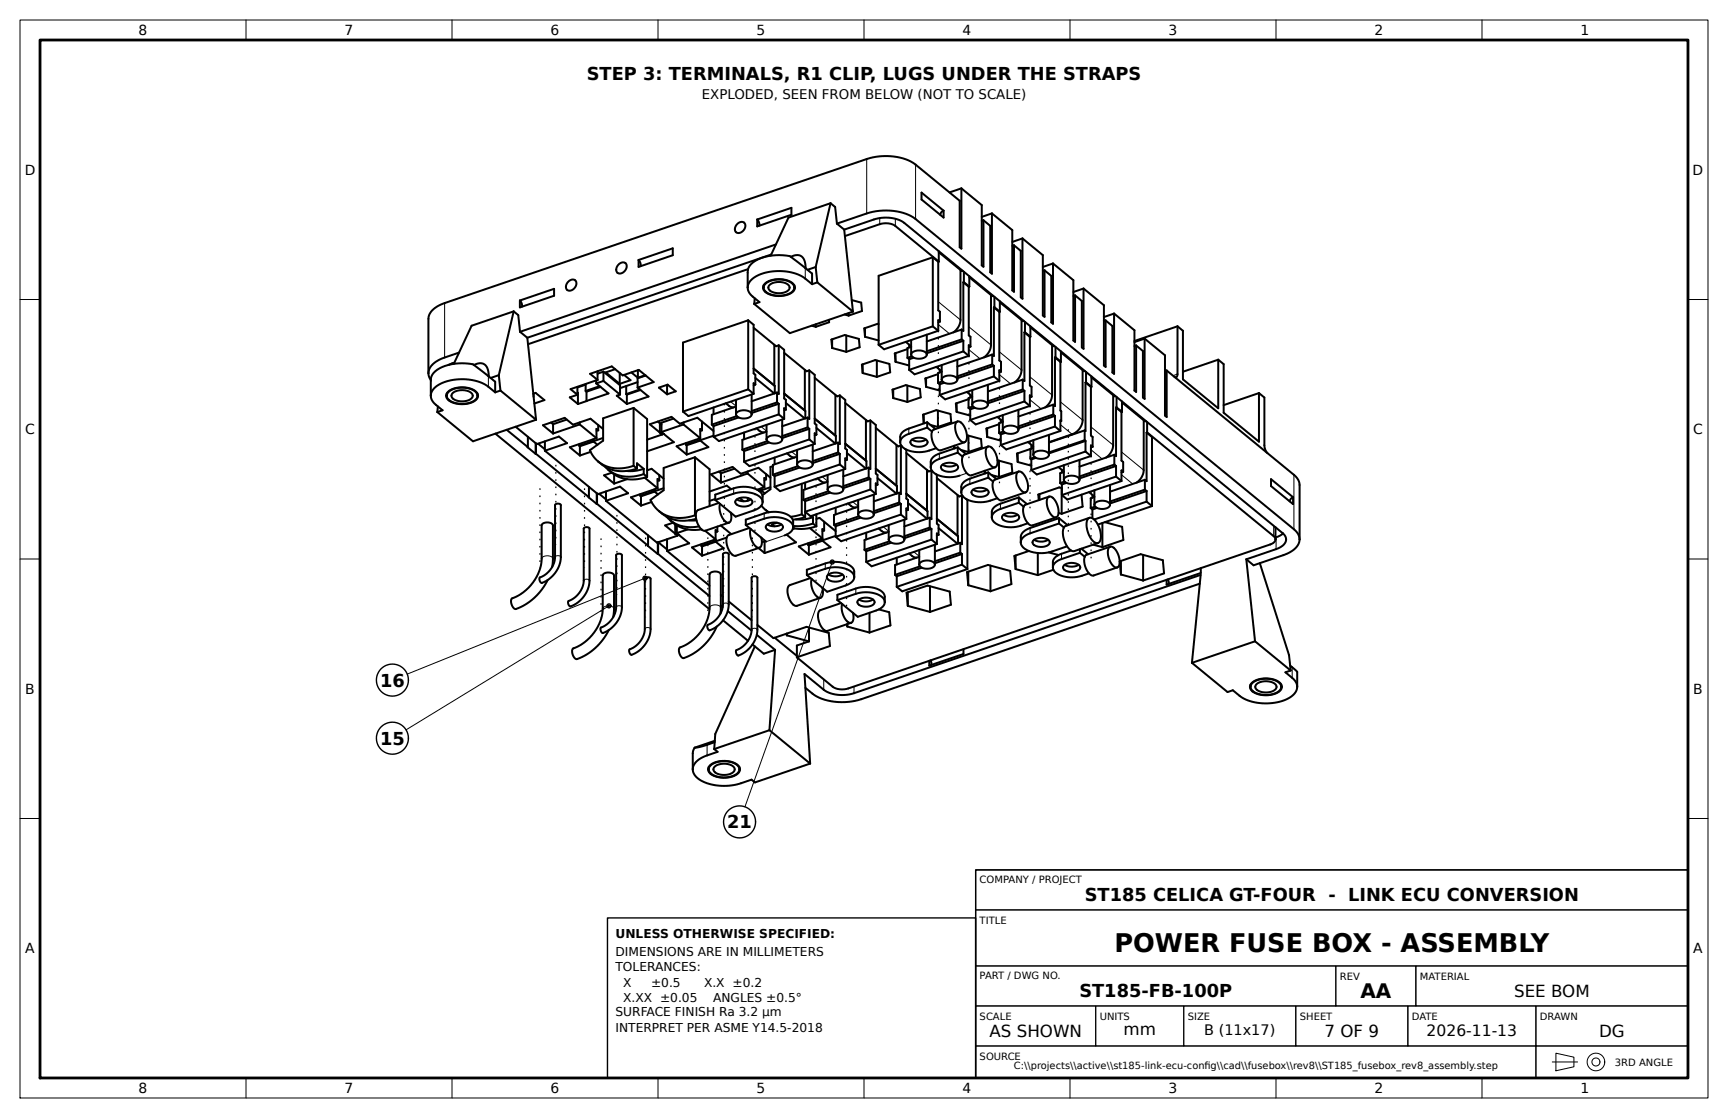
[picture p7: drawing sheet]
<svg xmlns="http://www.w3.org/2000/svg" width="432mm" height="279mm" viewBox="0 0 432 279" stroke-linecap="round" stroke-linejoin="round" font-family="sans-serif">
<g fill="none" stroke="#000" stroke-width=".5">
<path d="M184.3 55.9a1.1 1.1 0 0 1 1.6-.3 1.1 1.1 0 0 1 .1 1.7 1.32 1.32 0 0 1-2.3 .4 1.72 1.72 0 0 1 .6-1.8zM189.2 54.9a1.86 1.86 0 0 1 .5 1.5M189.2 54.9l8.6-3v1.8l-8.6 2.9zM207.5 50.8l-10.5 3.6-4.4 9.5M207.5 50.8l1.2 .9 .4 4.2M207.5 50.8l-3.7 15.9M209.1 55.9l7.5-2.5a14.2 14.2 0 0 1 12.2 1.3l94.5 77.6a3.4 3.4 0 0 1 1.4 2.5M209.1 55.9l1.9 1.5M211 57.4l7.4-2.6a8.8 8.8 0 0 1 7.6 .9l94.5 77.5a1.98 1.98 0 0 1 .8 2 1.98 1.98 0 0 1-1.4 1.6l-8.5 3M211 57.4l2.1 20.5M211.1 59l8.7-3a4.4 4.4 0 0 1 3.9 .5l10.9 8.9M230.3 48.1l5.5 4.5v1.8l-5.5-4.5z"/>
<path d="M235.8 52.6l-.6 .5-.3 .6M240.2 47.1v15l-.4-.3v-11.6l-11-9.1a14.2 14.2 0 0 0-12.2-1.4l-105.5 36a5 5 0 0 0-4 4v13.6M240.2 47.1l5.1 4.1v15.1l.4 .4v-11.7M240.2 47.1l-2.9 1M245.7 55l-.4 .2M247.9 53.3v15.1l-.5-.3v-11.7l-1.7-1.4M247.9 53.3l5.1 4.2v15.1l.4 .3v-11.6M247.9 53.3l-2.6 .9M255.5 59.6v15.1l-.4-.4v-11.6l-1.7-1.4M255.5 59.6l5.1 4.2v15l.4 .4v-11.6M255.5 59.6l-2.5 .9M128.4 77.8l-10.6 3.6-4.4 9.5"/>
<path d="M128.4 77.8l1.1 1 .4 4.1M128.4 77.8l-3.8 16M129.9 75.1a1.86 1.86 0 0 1 .5 1.5M129.9 75.1l8.6-2.9v1.7l-8.6 2.9zM142.1 70.3a1.1 1.1 0 0 1 1.6-.2 1.1 1.1 0 0 1 .1 1.6 1.32 1.32 0 0 1-2.3 .4 1.72 1.72 0 0 1 .6-1.8zM154.7 66a1.1 1.1 0 0 1 1.6-.2 1.1 1.1 0 0 1 0 1.6 1.32 1.32 0 0 1-2.2 .5 1.72 1.72 0 0 1 .6-1.9zM159.6 65a1.86 1.86 0 0 1 .5 1.5M159.6 65l8.5-2.9v1.7l-8.5 2.9zM186.8 71.9a2.97 2.97 0 0 0 1.3 2.2l1.7 1.4-1.3 .5M186.9 67.3l-55 18.7M188.5 76l8.9 7.3 15.7-5.4M188.6 74.5l-.1 1.5"/>
<path d="M190.8 71.9l.2 .5a4.3 4.3 0 0 0 4.1 1.5 3.3 3.3 0 0 0 3.3-1.7l.1-.3M190.8 71.9a2.96 2.96 0 0 1 3.1-2 4.5 4.5 0 0 1 4.5 1.6l.1 .4M190.8 71.3v.6M191.1 70.9a6 6 0 0 1 7.2 .2 1.59 1.59 0 0 1-1.1 2.4 5.4 5.4 0 0 1-6.4-1 1.25 1.25 0 0 1 .3-1.6zM192.3 71.2a3.7 3.7 0 0 1 5 .4 1.17 1.17 0 0 1-1.1 1.4 3.5 3.5 0 0 1-4.2-.9v-.5zM192.7 63.6l-60.9 20.8M193.9 61.1l-64 21.8M197.6 64.2a2.19 2.19 0 0 1 2.3-.3 2.19 2.19 0 0 1 1.3 2l.1 1.1M198.5 71.3v.6M202.9 71v-2.6l-3.9-3.2a4.9 4.9 0 0 0-4.3-1.4 9.3 9.3 0 0 0-7.2 2.4l-.6 1.4-.1 4.3M202.9 71l-1.7-1.4a12.3 12.3 0 0 0-13.2 .1l-.9 1.2-.3 1M203.8 66.7l-2 .7"/>
<path d="M203.8 66.7l.4 3.9M204.2 70.6l-1.3 .4M204.2 70.6l8.9 7.3M207.1 79.9l.1 .6-3.4 1.2M211 78.6l1.1 .3M212.1 78.2v.7M212.8 75l2.4 .6 .2 2.1-3.3 1.2M233.1 64.3l-13.5 4.6v17.3M233.1 64.3l1.4 1.1M233.1 64.3v17.3M234.5 65.4v12.2l.4 .3v2.5M234.6 65.4h-.1"/>
<path d="M234.6 63l5.7 4.7h.2M234.6 62.8v2.6M240 67.5v12.4a4 4 0 0 1-1.8 3.2M240.7 70.6l1.4 1.1M240.7 70.6v12.1l-.4-.3M240.9 70.5l1.3 1.1M240.9 70.5l-.2 .1M240.9 67.9v2.6M242.1 71.7v12.1l.4 .4v2.4M242.2 69.3l5.8 4.7 .2-.1M242.2 71.6l-.1 .1M242.2 69v2.6"/>
<path d="M247.6 73.7v12.5a4 4 0 0 1-1.7 3.1M248.4 76.8l1.3 1.1M248.4 76.8v12.2l-.5-.4M248.5 76.8l1.3 1.1M248.5 76.8h-.1M248.5 74.2v2.6M249.7 77.9v12.2l.4 .3v2.5M249.8 75.5l5.8 4.8 .2-.1M249.8 77.9h-.1M249.8 75.3v2.6M253.4 61.3l-.4 .1M255.3 80v12.5a4 4 0 0 1-1.8 3.1"/>
<path d="M261 67.6l-.4 .1M263.1 65.8v15.1l-.4-.3v-11.6l-1.7-1.4M263.1 65.8l5.1 4.2v15.1l.4 .3v-11.6M263.1 65.8l-2.5 .9M268.6 73.8l-.4 .2M270.8 72.1l5 4.2v15l.5 .4v-11.6M270.8 72.1v15.1l-.5-.4v-11.6l-1.7-1.4M270.8 72.1l-2.6 .9M278.4 78.4l5.1 4.1v15.1l.4 .3v-11.6M278.4 78.4v15l-.4-.3v-11.6l-1.7-1.4M278.4 78.4l-2.6 .8M107.1 93.3l.1 .8 .5 .9"/>
<path d="M107.7 98.9a2.97 2.97 0 0 0 1.2 2.2l1.7 1.4-1.3 .5M111.6 98.9l.2 .6a4.3 4.3 0 0 0 4.2 1.4 3.3 3.3 0 0 0 3.3-1.7v-.3M111.6 98.9a2.96 2.96 0 0 1 3.1-2 4.5 4.5 0 0 1 4.5 1.6l.1 .4M111.6 98.3v.6M112 97.9a6 6 0 0 1 7.2 .2 1.59 1.59 0 0 1-1.2 2.4 5.4 5.4 0 0 1-6.4-1 1.25 1.25 0 0 1 .4-1.6zM113.1 90.8v.2M113.1 98.2a3.7 3.7 0 0 1 5 .4 1.17 1.17 0 0 1-1.1 1.5 3.5 3.5 0 0 1-4.2-1l.1-.5zM113.5 90.6l-1.4 .6M114.7 88.1l-3.6 1.2a5 5 0 0 0-4 4M118.4 91.2a2.19 2.19 0 0 1 2.4-.3 2.19 2.19 0 0 1 1.2 2l.1 1.2M119.3 98.3v.6M123.7 98.1v-2.7l-3.9-3.2a4.9 4.9 0 0 0-4.3-1.4 9.3 9.3 0 0 0-7.2 2.4l-.6 1.4v4.3"/>
<path d="M123.7 98.1l-1.7-1.4a12.3 12.3 0 0 0-13.1 0l-1 1.2-.2 1M124.6 93.8l-2 .7M124.6 93.8l.5 3.8M125.1 97.6l-1.4 .5M125.1 97.6l8.9 7.3M129.9 82.9l1.9 1.5M131.8 84.4l2.2 20.5M133.3 98.4l.5-.2 2.2 1.8-2.5 .8M133.3 98.4v.8M144.3 98.7l-1.9 .6 2 1.7M144.3 98.1l.1 2.9M144.3 96.7v2"/>
<path d="M146.3 96.1l-2 .7M146.3 97.7l.3 .2M146.3 96v1.7M146.6 97.9v2.3M149 95.8l3.1 2.5-5.5 1.9M149 95.1v.7M149.3 94.9l-1.8-1.5 5.4-1.8 2.7 2.2 4-1.4 3.7 3.1-4 1.4M149.3 94.9l-6.7 2.4 1.7 1.4M149.3 92.8v2.1M149.8 96.5l-3.5 1.2M150.1 96.7l-3.5 1.2M150.8 95.2l4.1 3.4"/>
<path d="M150.8 95.2l-1.8 .6M150.8 92.9l-1.5 .5M150.8 92.9l4.1 3.4v2.3M150.8 92.9v2.3M153.7 92.3l-2.3 .8 3.5 2.8M154.9 93.2v2.7M154.9 98.6l-.8 .3 2.5 2M155.9 93.7l1.7 1.3-2.7 .9M156.5 96.5v2M156.5 98.5l.1 .1M156.6 98.6v2.3M157.8 93.1l1.6 1.3"/>
<path d="M159.3 96.9l2.8 2.2-5.5 1.8M159.3 95.5l-4.4 1.5M159.4 92.5v1.9M159.9 97.3l-3.4 1.2M160.1 97.5l-3.5 1.1M161.3 93.8l-1.9 .6M161.3 93.8l-2 .7v2.4M164.7 96.9l2.1-.8 2.1 1.7-2.2 .7zM166.7 96.2v2.3M183.9 99.9v3.7M187 80l-16.3 5.6v17.3M187 80l1.3 1.2v12.1l.4 .4v2.4"/>
<path d="M187 97.3l1.3 1.1M187 97.3l-16.3 5.6M187 80v17.3M187.8 98.6v5M188.3 81.9l5.6 4.6 .7-.2M188.3 98.4l-16.3 5.6-1.3-1.1M188.3 92.1l5.3 4.3v1.9M188.7 96.1l-.4 .2M188.7 96.1l-.4-.3v2.6M188.7 94.4l4.8 3.9M193.5 86.2v10.1M194.2 98.1l-6.4 2.2"/>
<path d="M194.2 98.1v2.5M194.6 86.3l1.4 1.1v12.2l.4 .3v2.5M194.6 86.3v12.2l-.4-.4M196 88.2l5.6 4.6 .6-.2M196 98.4l5.2 4.3v1.9M201.1 92.4v10.2M202.2 92.6l1.4 1.1v12.1l.4 .4v2.4M202.2 92.6v12.1l-.4-.3M202.8 81.4l1 .3M203.6 94.4l5.6 4.6 .7-.2M203.8 81v.7M207.9 87l-.2-2.1 3.4-1.2 3.5 1 .2 2.1-3.3 1.1"/>
<path d="M207.9 87l3.6 .9M207.9 84.8v2.2M208.7 98.7v10.2M209.9 98.8l1.3 1.1v12.2l.4 .3v2.5M209.9 98.8v12.2l-.5-.4M211.5 83.8v4.1M215.6 93.2l-.2-2.1 3.3-1.1 3.5 .9 .2 2.1-3.3 1.2M215.6 93.2l3.5 1M215.6 91.1v2.1M216.2 84.2l3.4 .9M216.2 82v2.2M219.1 90.1v4.1"/>
<path d="M219.6 81l-.3-.1-3.3 1.2 .2 2.1M223.2 99.5l-.2-2.1 3.3-1.2 3.6 1 .2 2.1-3.4 1.1M223.2 99.5l3.5 .9M223.2 97.3v2.2M223.8 90.4l3.4 .9M223.8 88.3v2.1M226.3 85.4l1.4 1.1M226.7 96.4v4M226.8 87.2l-3.2 1.1 .2 2.1M226.8 89.4l.4 .4M227.2 86.1v.7M227.2 89.8v2.6"/>
<path d="M227.7 88.6a2.36 2.36 0 0 0 3.3 .8l.4-.3 .2-.5M227.7 88.6a1.58 1.58 0 0 1 1.9-1 1.58 1.58 0 0 1 2 1M227.7 86.7l-.9 .3v2.4M227.7 85v3.6M227.9 89.1l-1.1 .3M228.3 89.4l-1.1 .4M231.4 96.7l3.4 .9M231.4 94.5v2.2M231.6 83.6v5M233.1 81.6l1.4 1.1M233.1 81.6l-13.5 4.6M234 91.7l1.3 1.1"/>
<path d="M234.4 93.5l-3.2 1.1 .2 2.1M234.4 95.7l.4 .3M234.5 82.7l-13.6 4.6-1.3-1.1M234.8 92.4v.7M234.8 96v2.7M234.9 80.4l-.4-.4v2.7M234.9 80.4l-.4 .1M235.3 94.9a2.36 2.36 0 0 0 3.3 .7l.4-.2 .2-.5M235.3 94.9a1.58 1.58 0 0 1 2-1.1 1.58 1.58 0 0 1 1.9 1.1M235.3 92.9l-.9 .3v2.5M235.3 91.2v3.7M235.5 95.3l-1.1 .4"/>
<path d="M236 95.6l-1.2 .4M239.2 89.9v5M240.3 82.4l-8.7 2.9M240.3 84.8l.4 .4M240.3 84.8l-8.7 3M240.3 82.4v2.4M240.7 87.8l1.4 1.1M240.7 85.2l-9.1 3.1M240.7 87.8l-13.5 4.6M240.7 85.2v2.6M241.6 98l1.3 1.1M242 99.8l-3.1 1 .1 2.1"/>
<path d="M242.1 88.9l-13.6 4.6-1.3-1.1M242.5 98.7v.6M242.5 86.6l-.4-.3v2.6M242.5 86.6l-.4 .2M242.9 99.2l-.9 .3v2.4M242.9 97.5v3.6M246.9 96.2v4.9M247.9 91.1l.5 .3M247.9 91.1l-8.7 2.9M247.9 88.6l-8.7 3M247.9 88.6v2.5M248.4 94.1l1.3 1.1"/>
<path d="M248.4 91.4l-9.2 3.1M248.4 94.1l-13.6 4.6M248.4 91.4v2.7M249.7 95.2l-13.5 4.6-1.4-1.1M250.1 92.9l-.4-.4v2.7M250.1 92.9l-.4 .1M255.6 97.3l.4 .4M255.6 97.3l-8.7 3M255.6 94.9l-8.7 2.9M255.6 94.9v2.4M256 83.1v12.1l-.4-.3M256 83.1l1.3 1.1"/>
<path d="M256 97.7l-9.1 3.1M256 97.7v2.6M256.1 83l1.4 1.1M256.1 83l-.1 .1M256.1 80.4v2.6M257.3 84.2v12.1l.5 .4v2.4M257.5 81.5v2.6M257.5 81.8l5.7 4.7 .2-.1M257.5 84.1l-.2 .1M257.8 99.1l-.5-.3v2.6M257.8 99.1l-.5 .2M262.9 86.3v12.4a4 4 0 0 1-1.8 3.1"/>
<path d="M263.6 89.3v12.2l-.4-.4M263.6 89.3l1.4 1.1M263.8 89.3l1.3 1.1M263.8 89.3h-.2M263.8 86.7v2.6M265 90.4v12.2l.2 .2v2.4M265.1 88.1l5.8 4.7 .2-.1M265.1 90.4h-.1M265.1 87.8v2.6M270.5 92.5v12.5a4.1 4.1 0 0 1-2.6 3.5l-5.8 2M271.3 95.6v12.1l-.3-.1M271.3 95.6l1.3 1.1"/>
<path d="M271.4 95.5l-.1 .1M271.4 95.5l1.3 1.2M271.4 93v2.5M272.6 96.7v12.1l.4 .4v2.5M272.7 94.3l5.8 4.7h.2M272.7 96.7h-.1M272.7 94.1v2.6M276.3 80.1l-.5 .1M278.2 98.8v12.4a4 4 0 0 1-1.8 3.2M279 99.2v2.6M283.9 86.3l-.4 .2M286 84.6l-2.5 .9"/>
<path d="M286 84.6l5.1 4.2v15.1l.4 .3v-11.6M286 84.6v15.1l-.4-.4v-11.6l-1.7-1.4M291.5 92.6l31.8 26.1a3.4 3.4 0 0 1 1.4 2.5v13.6M291.5 92.6l-.4 .1M294.2 81.5v12a.53 .53 0 0 1-.1 .6 .53 .53 0 0 1-.6 .1M294.2 81.5l-10.7 3.7M294.2 81.5l1.4 1.2v12.1l8.8 7.2v-12.1M304.4 89.9l-8.8 3M304.4 89.9l1.4 1.1v12.1l8.8 7.3v-12.2M314.6 98.2l1.3 1.1v12l.3 1.1 .5 .8M314.6 98.2l-8.8 3M109.3 103l8.9 7.3 15.8-5.4"/>
<path d="M109.4 101.6l-.1 1.4M123.8 108.4l53.5 43.8M126.6 107.4l5.3 4.3M128.8 106.6l5.3 4.4 5.6-1.9 2 1.7-5.5 1.8M131.9 111.7l2 1.7M131.9 109.2v2.5M133.9 110.8v2.6M133.9 113.4h.1M133.9 113.4l13.3 10.9M134.4 110.9l1.8 1.4M136.2 112.6l13.2 10.9 5.5-1.9 2.1 1.7-5.6 1.9M136.2 110.3v2.3"/>
<path d="M137.7 105.6l.5 .4M138.2 106v2.3M141.6 104.9l-3.4 1.1M144.7 111.4l.2 .1M144.7 111v.4M144.9 106.1l4.2 3.4M144.9 106.1l-6.7 2.2M144.9 105.6v.5M144.9 111.5v2.3M146.6 100.2h.1M146.6 100.2l-2.2 .8M147.6 112.9l-2.7 .9"/>
<path d="M148.2 110.3l1.1 .8M148.2 109.8v.5M148.2 110.2l-3.5 1.2M148.3 110.4l-3.4 1.1M149.1 109.5l-6.7 2.3 2.5 2M149.5 107.5l-.4-.3v2.3M149.5 106.2v1.3M149.5 107.5l-.4 .2M149.5 115.4a9 9 0 0 0 8.8 1M149.5 115.4a9 9 0 0 0 9.7 1.7M150.7 107.2l-3.1-2.6-4.4 1.5-2.1-1.7-5.4 1.9 2.5 2M150.7 109.4l-2.5 .9"/>
<path d="M151.2 116.7l.8 .7M152 117.4a9 9 0 0 0 8.9 1.1M152 117.4l.9 .7M152.9 118.1l-2 .7 2.6 2.1M152.9 118.1a9 9 0 0 0 8.8 1.1M153.5 118.6v2.3M156.7 119.8l-3.2 1.1M158.3 101.9l-7.6 2.6v5.6l-3.3 2.4a7.4 7.4 0 0 0 2.1 2.9M158.3 101.9l3.4 2.8v14.5M158.3 101.9v14.5M158.3 116.4l.9 .7M159.2 117.1v-1.3l1.7 1.4"/>
<path d="M160.9 117.2a9.8 9.8 0 0 1-4.3 .5M160.9 118.5l.8 .7M160.9 117.2v1.3M161.1 119.4l3.2 2.6M161.7 117.5l1.1-.3 3 2.4M164.4 105.3l.9 .8M164.7 118.7v1.4M164.9 108.1h.1M164.9 105.8v2.3M165.3 108l3.1 2.5-6.7 2.3M165.5 108.6l-3.8 1.3M165.5 108.1v.5"/>
<path d="M165.9 108.4v.1M168.3 104.6l-3 1v2.4M170.8 106.1l4.2 3.4M170.8 106.1l-5.5 1.9M170.8 105.6v.5M171.4 111.1l.2 .2M171.4 110.7v.4M171.6 111.3v2.3M173.7 114.3l-7.9 2.6v5.6l-3.2 2.4a7.6 7.6 0 0 0 2.1 2.8M173.7 114.3l3.6 3v9.2M173.7 114.3v14.5M174.9 110l2.1 1.7-5.4 1.9"/>
<path d="M174.9 109.5v.5M174.9 109.9l-3.5 1.2M175 109.5l-5.9 2 2.5 2.1M175 110.1l-3.4 1.2M175.4 107.5l-.4-.3v2.3M175.4 105.4v2.1M175.4 107.5l-.4 .2M177.9 106.1l.4 .4M178.3 108.9l-3.4 1.1M178.3 107.7l-4.1-3.3-4.3 1.5-2.1-1.7-5.4 1.8 3.1 2.6M178.3 101.8v1.7M178.3 106.5v2.6"/>
<path d="M179.6 117.9l.6 .4M180.2 118.3v2.3M181.4 100.8l1 .8 .9 .2M183.6 117.1l-3.4 1.2M183.9 103.6a2.36 2.36 0 0 0 3.3 .7l.4-.3 .2-.4M183.9 103.6a1.58 1.58 0 0 1 2-1.1 1.58 1.58 0 0 1 1.9 1.1M183.9 101.6l-6 2.1v2.4M184.1 104l-6.2 2.1M184.6 104.3l-6.3 2.2M185.5 112.4l.4 .3M185.9 108.1v1.7M185.9 112.7v2.7"/>
<path d="M186.8 118.3l4.2 3.5M186.8 118.3l-6.6 2.3M186.8 117.8v.5M189 107l1 .9 .9 .2M191.4 119.8l-.4 .2M191.4 119.8l-.4-.4v2.4M191.4 118.5v1.3M191.5 109.8a2.36 2.36 0 0 0 3.4 .8l.5-.5 .1-.3M191.5 109.8a1.58 1.58 0 0 1 2-1 1.58 1.58 0 0 1 2 1M191.5 107.9l-6 2v2.5M191.5 106.2v3.6M191.7 110.3l-6.2 2.1"/>
<path d="M192.2 110.6l-6.3 2.1M192.5 119.4l-3-2.5-4.4 1.5-2.1-1.7-5.4 1.8 2.6 2.1M193.1 116.5l-.6 .2v5.6l-2 1.5M193.1 118.6l.5 .4M193.6 114.4v1.6M193.6 119v2.6M194.2 100.6l-6.4 2.1M194.2 100.6l.4 .3M194.6 103.6l-16.3 5.5M194.6 100.9l-6.8 2.3M194.6 100.9v2.7M194.6 103.6l1.4 1.1"/>
<path d="M195.5 104.8v5M196 104.7l-16.3 5.5-1.4-1.1M196.4 102.4l-.4 .1M196.4 102.4l-.4-.4v2.7M196.4 100.7l4.7 3.9M196.6 113.3l1.1 .8 .9 .2M199.2 116.1a2.36 2.36 0 0 0 3.3 .7l.4-.2 .2-.5M199.2 116.1a1.58 1.58 0 0 1 1.9-1.1 1.58 1.58 0 0 1 2 1.1M199.2 114.1l-6.1 2.1v2.4M199.2 112.4v3.7M199.4 116.5l-6.3 2.1M199.8 116.8l-6.2 2.2"/>
<path d="M201.8 104.4l-6.3 2.1M201.8 106.8l.4 .4M201.8 106.8l-6.3 2.2M201.8 104.4v2.4M202.2 107.2l-6.7 2.3M202.2 109.8l-16.3 5.6M202.2 109.8l1.4 1.1M202.2 107.2v2.6M203.1 111.1v5M203.6 110.9l-16.3 5.6-1.4-1.1M203.6 104.6l5.3 4.4v1.8M204 108.6l-.4 .2"/>
<path d="M204 108.6l-.4-.3v2.6M204 107l4.8 3.9M204.3 119.6l1 .8 .9 .2M206.8 118.7v3.6M209.4 110.6l-6.3 2.2M209.4 113.1l-6.3 2.1M209.4 113.1l.5 .3M209.4 110.6v2.5M209.9 113.4l-6.8 2.3M209.9 116.1l1.3 1.1M209.9 116.1l-16.3 5.5M209.9 113.4v2.7"/>
<path d="M210.7 117.4v4.9M211.2 100.7l5.6 4.6 .7-.2M211.2 117.2l-16.3 5.6-1.3-1.2M211.2 110.9l5.3 4.3v1.9M211.6 114.9l-.4-.4v2.7M211.6 114.9l-.4 .1M211.6 113.2l4.8 3.9M216.4 104.9v10.2M217.1 119.3l-6.4 2.2M217.1 116.9l-6.4 2.1M217.1 119.3l.4 .4M217.1 116.9v2.4"/>
<path d="M217.5 105.1l1.3 1.1v12.1l.5 .4v2.4M217.5 105.1v12.1l-.4-.3M217.5 119.7l-6.8 2.3M217.5 119.7v2.6M218.8 107l5.7 4.6 .6-.3M218.8 117.1l5.3 4.4v1.8M219.3 119.5l4.7 3.9M224 111.2v10.2M224.9 110.5l.1 .2a2.72 2.72 0 0 0 2.4 2 8.4 8.4 0 0 0 4.8-.1l1.8-.6M225.1 111.3l.2 .2M225.1 111.3v12.2l-.4-.4M226.1 112.2l.4 .3v12.1l.4 .3v2.5"/>
<path d="M226.5 113.2l5.6 4.6 .7-.2M227.7 110a2.81 2.81 0 0 1 4.1 .4 1.96 1.96 0 0 1-2.6 1.2 1.4 1.4 0 0 1-1.7-1.3zM227.9 109.9a3.5 3.5 0 0 0 3.5 0M230.8 105.7l-.2-2.1 3.4-1.1 3.5 1 .2 2.1-3.3 1.1M230.8 105.7l.2 .1M230.8 103.6v2.1M231.6 117.4v10.2M231.7 106.9l-4.6 1.5a2.46 2.46 0 0 0-2.2 2.1M231.7 105.5l-4.6 1.6a2.46 2.46 0 0 0-2.2 2.1v1.3M231.7 105.5l2 1.7M231.7 105.5v1.4M231.7 106.9l1.2 1"/>
<path d="M232.5 106.2l1.9 .5M232.6 116.8v.1a2.72 2.72 0 0 0 2.4 2.1 8.4 8.4 0 0 0 4.8-.1M232.8 117.6l.2 .2M232.8 117.6v12.1l-.5-.3M232.9 107.9a4.4 4.4 0 0 0 1.9 4.7l6.2-2.1M233.8 118.4l.3 .3v12.2l.4 .3v2.5M234.1 119.5l5.6 4.6 .7-.2M234.4 102.6v4.1M235.4 116.2a2.81 2.81 0 0 1 4 .5 1.96 1.96 0 0 1-2.5 1.2 1.4 1.4 0 0 1-1.7-1.3zM235.5 116.1a3.5 3.5 0 0 0 3.5 0M238.4 111.4l.1 .6M238.5 112h.1"/>
<path d="M238.5 111.4v.6M239 102.9l3.5 1M239 100.8v2.1M239.3 105.3a1.72 1.72 0 0 1 1.7 1.5 3.2 3.2 0 0 1 .1 3.7h-.1M239.3 105.3l-.1 .1a2.14 2.14 0 0 0-.4 2.4 3.1 3.1 0 0 0 2 2.7h.2M239.3 105.3l-5.9 2.1-.5 .5M239.3 113.1l-4.6 1.6a2.46 2.46 0 0 0-2.1 2.1M239.3 111.8l-4.6 1.6a2.46 2.46 0 0 0-2.1 2.1v1.3M239.3 111.8l2.1 1.7M239.3 113.1l1.2 1M239.3 111.8v1.3M240.1 112.5l1.9 .5"/>
<path d="M240.5 114.1a4.4 4.4 0 0 0 1.9 4.7l6.3-2M241.6 108.8l3.5 .9 .2 2.1-3.3 1.2M242 108.9v4.1M242 101.9l.5 .4M242.5 102.3v2.7M242.9 101.1a2.36 2.36 0 0 0 3.4 .8l.3-.3 .3-.5M242.9 101.1a1.58 1.58 0 0 1 2-1 1.58 1.58 0 0 1 2 1M243.1 101.6l-1.1 .3M243.6 101.9l-1.1 .4M246 117.7l.1 .6M246.1 118.3h.1M246.1 117.7v.6"/>
<path d="M246.7 109.2l3.4 .9M246.7 107v2.2M246.9 111.6a1.72 1.72 0 0 1 1.8 1.4 3.2 3.2 0 0 1 .1 3.7l-.1 .1M246.9 111.6h-.1a2.14 2.14 0 0 0-.4 2.5 3.1 3.1 0 0 0 2 2.7h.3M246.9 111.6l-5.9 2-.5 .5M247 119.4l-4.6 1.5a2.46 2.46 0 0 0-2.2 2.1M247 118.1l-4.6 1.5a2.46 2.46 0 0 0-2.2 2.1v1.3M247 118.1l2 1.6M247 119.4l1.2 1M247 118.1v1.3M247.8 118.7l1.8 .5M249.2 104.2l1.4 1.1"/>
<path d="M249.2 115l3.6 1 .2 2.1-3.4 1.1M249.6 115.1v4.1M249.7 108.2l.4 .4M249.7 106l-3.2 1.1 .2 2.1M250.1 104.9v.7M250.1 108.6v2.6M250.6 107.4a2.36 2.36 0 0 0 3.3 .7l.4-.2 .2-.5M250.6 107.4a1.58 1.58 0 0 1 1.9-1 1.58 1.58 0 0 1 2 1M250.6 105.4l-.9 .4v2.4M250.6 103.8v3.6M250.8 107.8l-1.1 .4M251.2 108.2l-1.1 .4"/>
<path d="M254.3 115.5l3.4 .9M254.3 113.3v2.2M254.5 102.4v5M254.5 117.9a1.72 1.72 0 0 1 1.8 1.4 3.2 3.2 0 0 1 .1 3.7h-.1M254.5 117.9h-.1a2.14 2.14 0 0 0-.3 2.4 3.1 3.1 0 0 0 1.9 2.8l.3-.1M254.5 117.9l-5.9 2-.4 .5M256 100.3l-13.5 4.7M256 100.3l1.3 1.1M256.9 110.5l1.3 1.1M257.3 101.4l-13.5 4.7-1.3-1.1M257.5 112.2h.1M257.5 114.6l.2 .2"/>
<path d="M257.5 112.2v2.4M257.7 111.2v.9M257.7 114.8v2.7M258.2 113.7a2.36 2.36 0 0 0 3.3 .7l.4-.3 .2-.4M258.2 113.7a1.58 1.58 0 0 1 2-1.1 1.58 1.58 0 0 1 1.9 1.1M258.2 111.9l-4.1 1.5 .2 2.1M258.2 110v3.7M258.6 114.3l-1.1 .3M258.9 114.4l-1.2 .4M262.1 108.7v5M263.2 103.6l.4 .3M263.2 103.6l-8.7 3"/>
<path d="M263.2 101.1l-8.7 3M263.2 101.1v2.5M263.6 106.6l1.4 1.1M263.6 103.9l-9.1 3.2M263.6 106.6l-13.5 4.6M263.6 103.9v2.7M264.5 116.7l1.3 1.1M265 107.7l-13.6 4.6-1.3-1.1M265.2 105.2l-.2 .1M265.2 105.2l-.2-.2v2.7M265.3 117.4v.7M265.8 119.9a2.36 2.36 0 0 0 3.4 .8l.3-.3 .2-.5"/>
<path d="M265.8 119.9a1.58 1.58 0 0 1 2-1 1.58 1.58 0 0 1 1.9 1M265.8 118l-.9 .3v2.4M265.8 116.3v3.6M269.7 114.9v5M271 110l.3 .2M271 107.6l-8.9 3M271 110l-8.9 3.1M271 107.6v2.4M271.3 112.8l1.3 1.2M271.3 110.2l-9.2 3.1M271.3 112.8l-13.6 4.7M271.3 110.2v2.6"/>
<path d="M272.6 114l-13.5 4.6-1.4-1.1M273 111.7l-.4-.4v2.7M273 111.7l-.4 .1M278.5 116.1l.4 .3M278.5 116.1l-8.8 3M278.5 113.6l-8.8 3M278.5 113.6v2.5M278.9 101.9v12.1l-.4-.4M278.9 101.9l1.3 1.1M278.9 119.1l1.3 1.1M278.9 116.4l-9.2 3.2M278.9 119.1l-13.6 4.6 1.4 1.1 13.5-4.6"/>
<path d="M278.9 116.4v2.7M279 101.8l-.1 .1M279 101.8l1.4 1.1M280.2 103v12.1l.5 .4v2.4M280.4 102.9l-.2 .1M280.4 100.6l5.7 4.7 .2-.1M280.4 100.3v2.6M280.7 117.9l-.5-.3v2.6M280.7 117.9l-.5 .2M285.8 105v12.5a4 4 0 0 1-1.8 3.1M286.1 119.9l-8.7 3M286.1 119.9v2.5"/>
<path d="M286.5 108.1v12.2l-.4-.4M286.5 108.1l1.4 1.1v17.3M286.6 108.1l31.7 25.9 .4 .8M286.6 108.1h-.1M286.6 105.5v2.6M317.6 119.7l5.5 4.6v1.7l-5.5-4.5zM138.8 126.1l.2-.2a.83 .83 0 0 1 1.1 .3v13a6.9 6.9 0 0 1-4.9 6.4 .87 .87 0 0 1-.4-1 .87 .87 0 0 1 .9-.6 5.9 5.9 0 0 0 3-4.8zM145.9 132l.3-.2a.83 .83 0 0 1 1.1 .3v13a6.9 6.9 0 0 1-5 6.4 .87 .87 0 0 1-.4-1 .87 .87 0 0 1 .9-.6 5.9 5.9 0 0 0 3.1-4.8zM147.2 124.3l1.9 1.6M147.2 121.7v2.6M149.1 123.3v2.6M149.2 125.9h-.1"/>
<path d="M149.2 125.9l15.2 12.6M149.2 123.3v2.6M149.7 123.4l1.7 1.4M151.4 125.2l12.8 10.4 5.1-1.7M151.4 122.8v2.4M154 138.6l.3-.2a.83 .83 0 0 1 1.1 .4v13a6.9 6.9 0 0 1-5 6.3 .87 .87 0 0 1-.4-1 .87 .87 0 0 1 .9-.6 5.9 5.9 0 0 0 3.1-4.7zM160 123.9l.2 .1M160 123.5v.4M160.2 124v2.4M161.9 133.8v2.6M162.8 125.5l-2.6 .9M163.5 122.8l.9 .8"/>
<path d="M163.5 122.3v.5M163.5 122.7l-3.5 1.2M163.6 122.9l-3.4 1.1M164.3 122l-6.6 2.3 2.5 2.1M164.4 135.5v3M164.5 138.4l-.1 .1M164.5 135.5v2.9M164.5 138.4l12.8 10.6M164.5 135.5l2.2 1.8M164.7 127.7a9.2 9.2 0 0 0 9 1.1M164.7 127.7a9 9 0 0 0 9.3 2M164.7 120.1l-.4-.4v2.3"/>
<path d="M164.7 120.1l-.4 .1M165.8 122l-2.3 .8M166.5 129.1l1 .9M166.7 137.7l10.6 8.7M166.7 134.8v2.9M167.5 130a8.6 8.6 0 0 0 7.8 2.3M167.5 130a8.6 8.6 0 0 0 7.2 1.6M168.2 130.6l-2 .7 2.5 2.1M168.5 130.8l.6 .6M168.7 133.4l.6 .5M168.7 133.4h.1M168.7 131.1v2.3"/>
<path d="M169.1 133.2l.6 .5M169.1 131.3v1.9M169.3 133.4v.5M169.7 133.7l2.5 2.1-5.5 1.9M169.7 133.7h.1M171.9 132.3l-2.8 .9M172.2 130h1.8M173.7 128.8l.2 .2M175.3 136v.4M175.3 136.4l.1 .2M175.4 136.6v2.3M176.2 132.6l2.6 2.2-5.9 2 2.5 2.1"/>
<path d="M178.7 124.9l5.1 4.2 4.6-1.6a2.46 2.46 0 0 0 2.2-2M178.7 124.9l4.6-1.5a6.3 6.3 0 0 1 7.1 1.4l.2 .7M178.7 124.9v-1.3l4.6-1.6a6.3 6.3 0 0 1 7.1 1.5l.2 2M178.7 124.7l-1.4 .5M178.8 135.3l2 1.7-5.4 1.9M178.8 135.2l-3.5 1.2M178.8 135.4l-3.4 1.2M179.3 132.8l-.5 .2M179.3 132.8l-.5-.3v2.8M179.3 131.6v1.2M179.6 125.7l-5.1 1.8a2.07 2.07 0 0 0-.5 2.5 2.85 2.85 0 0 0 2.1 2.7l.1-.1M179.9 125.9a4.4 4.4 0 0 0 1.9 4.7h.4"/>
<path d="M180.1 131.3l2.6 2.2M180.7 138.4l.3-.2a.83 .83 0 0 1 1.1 .3v12.6a6.9 6.9 0 0 1-5 6.4 .87 .87 0 0 1-.4-1 .87 .87 0 0 1 .9-.7 5.9 5.9 0 0 0 3-4.7zM181.6 134.3l-2.8 1M182.2 130.6l-6 2M182.6 128.1a2.02 2.02 0 0 1-.3 2.5h-.1M182.7 122.3l-1.1-.9-4.3 1.4M184 124.9a2.81 2.81 0 0 1 4 .4 1.96 1.96 0 0 1-2.5 1.3 1.4 1.4 0 0 1-1.7-1.4zM184.1 124.8a3.5 3.5 0 0 0 3.5 0M184.8 124.5l1 .8M186.4 131.2l4.6-1.6a6.3 6.3 0 0 1 7 1.5l.2 .6M186.4 131.2v-1.3l4.6-1.6a6.3 6.3 0 0 1 7 1.4l.2 2M186.4 131.2l5 4.2"/>
<path d="M186.9 124.4v.7M187.3 131.9l-5.2 1.8a2.07 2.07 0 0 0-.4 2.6 2.85 2.85 0 0 0 2.1 2.6l6-2M187.6 132.2a4.4 4.4 0 0 0 1.9 4.7h.3M189.5 137l1.6 1.2M190.2 122.6l.9 .7M190.2 122v.6M190.2 122.5l-.6 .2M190.2 134.4a2.02 2.02 0 0 1-.3 2.4l-.1 .1M190.2 126.4l1.1 1.1M190.3 122.6l-.5 .2M191 121.8l-1.8 .6M191.1 135.3v2.9"/>
<path d="M191.3 135.2l-.9 .3M191.3 127.5l.8 .5M191.3 127.5l.7 .5M191.6 131.2a2.81 2.81 0 0 1 4 .4 1.96 1.96 0 0 1-2.5 1.2 1.4 1.4 0 0 1-1.7-1.3zM191.8 131.1a3.5 3.5 0 0 0 3.5 0M192.5 121.8l-2.3 .8M194.2 130.6l-1.3 .5 .6 .4M196.5 133.6l2.4 1.9-7.8 2.7M198.2 131.7a2.39 2.39 0 0 1-2.2 2.1M198.5 132.1l-.4 .1M200.3 128.5l-2.7 .7M200.3 120.9v7.6"/>
<path d="M200.3 128.5l.9 .7M200.8 124.9l.4 .3M201.2 120.6v1.7M201.2 125.2v4M201.2 129.2l-3.1 .7M202 135.8v.4M202 136.2l.1 .1M202.1 136.3v2.3M202.4 132l3.1 2.5M202.8 128.9l.4 .4M203.2 129.3a9.8 9.8 0 0 1-4.3 .5M203.2 130.8a11.3 11.3 0 0 1-5 .6"/>
<path d="M203.2 130.8l.8 .7M203.2 129.3v1.5M204 131.5a10.8 10.8 0 0 1-5.8 .5M204 129.7l.8-.3 4 3.3M204 128.5v3M205.5 135.1l2 1.7-5.4 1.8M205.5 134.6v.5M205.5 135l-3.5 1.2M205.5 134.5l-5.9 2.1 2.5 2M205.5 135.1l-3.4 1.2M205.9 132.6l-.4-.4v2.3M205.9 130.4v2.2"/>
<path d="M205.9 132.6l-.4 .1M206.8 122.3a2.36 2.36 0 0 0 3.3 .8l.5-.4 .1-.4M206.8 122.3a1.58 1.58 0 0 1 2-1 1.58 1.58 0 0 1 1.9 1M206.8 120.4l-6 2v2.5M207 122.8l-6.2 2.1M207.5 123.1l-6.3 2.1M208.4 131.2l.4 .3M208.8 133.9l-3.3 1.2M208.8 126.9v1.7M208.8 131.5v2.7M211.9 125.8l1 .8 .9 .2M214.4 128.6a2.36 2.36 0 0 0 3.4 .7l.3-.2 .3-.5"/>
<path d="M214.4 128.6a1.58 1.58 0 0 1 2-1 1.58 1.58 0 0 1 2 1M214.4 126.6l-6 2.1v2.5M214.4 124.9v3.7M214.6 129l-6.2 2.2M215.1 129.4l-6.3 2.1M216 137.4l.5 .4M216.5 133.1v1.7M216.5 137.8v2.6M217.5 122.3l-16.3 5.6 1.3 1.1 16.3-5.6M217.5 122.3l1.3 1.1M218.4 123.6v5M219.3 121.1l-.5-.3v2.6"/>
<path d="M219.3 121.1l-.5 .2M219.5 132.1l1.1 .8 .8 .2M222.1 134.8a2.36 2.36 0 0 0 3.3 .8l.5-.4 .1-.4M222.1 134.8a1.58 1.58 0 0 1 1.9-1 1.58 1.58 0 0 1 2 1M222.1 132.9l-6.1 2.1v2.4M222.1 131.2v3.6M222.3 135.3l-6.3 2.1M222.7 135.6l-6.2 2.2M224.1 139.4v1.7M224.7 123.1l-6.3 2.2M224.7 125.6l.4 .3M224.7 125.6l-6.3 2.2"/>
<path d="M224.7 123.1v2.5M225.1 125.9l-6.7 2.3M225.1 128.6l-16.3 5.6M225.1 128.6l1.4 1.1M225.1 125.9v2.7M226 129.9v4.9M226.5 129.7l-16.3 5.6-1.4-1.1M226.5 123.4l5.3 4.3v1.9M226.9 127.4l-.4-.4v2.7M226.9 127.4l-.4 .1M226.9 125.7l4.7 3.9M227.2 138.3l1 .8 .9 .3"/>
<path d="M229.7 139.1l-6 2.1v2.5M229.7 137.5v3.6M232.3 131.8l-6.3 2.2M232.3 131.8l.5 .4M232.3 129.4l-6.3 2.2M232.3 129.4v2.4M232.8 132.2l-6.8 2.3M232.8 134.8l1.3 1.2M232.8 134.8l-16.3 5.6M232.8 132.2v2.6M233.6 136.1v5M234.1 136l-16.3 5.5-1.3-1.1"/>
<path d="M234.1 129.7l5.3 4.3v1.8M234.5 133.7l-.4-.4v2.7M234.5 133.7l-.4 .1M234.5 132l4.8 3.9M239.3 123.7v10.2M240 135.6l-6.4 2.2M240 138.1l-6.4 2.2M240 138.1l.4 .4M240 135.6v2.5M240.2 123v.2a2.72 2.72 0 0 0 2.5 2 8.4 8.4 0 0 0 4.7-.1l1.8-.6M240.4 123.9l.2 .1M240.4 123.9v12.1l-.4-.4"/>
<path d="M240.4 138.5l-6.8 2.3M240.4 138.5v2.6M241.4 124.7l.3 .3v17.2M243 122.5a2.81 2.81 0 0 1 4 .4 1.96 1.96 0 0 1-2.5 1.3 1.4 1.4 0 0 1-1.7-1.4zM243.2 122.4a3.5 3.5 0 0 0 3.4 0M247.8 129.3v.2a2.72 2.72 0 0 0 2.5 2 8.4 8.4 0 0 0 4.8-.1l1.8-.6M248.2 120.4a4.4 4.4 0 0 0 1.9 4.7l6.2-2.1M250.6 128.8a2.81 2.81 0 0 1 4.1 .4 1.96 1.96 0 0 1-2.6 1.2 1.4 1.4 0 0 1-1.7-1.3zM250.8 128.6a3.5 3.5 0 0 0 3.5 0M253.8 138.8v3.4M254.6 125.6l-4.6 1.6a2.46 2.46 0 0 0-2.2 2.1M254.6 124.3l-4.6 1.6a2.46 2.46 0 0 0-2.2 2.1v1.3"/>
<path d="M254.6 125.6l1.2 1M254.6 124.3l2 1.7M254.6 124.3v1.3M255.1 135.6l.1 .5a4.2 4.2 0 0 0 3.8 2.1h1.4l1.9-.2 4.3-1.5M255.8 126.6a4.4 4.4 0 0 0 1.9 4.7l6.2-2M257.1 137.7l-3.6 1.2 .3 3.3M258.3 135a2.81 2.81 0 0 1 4 .4 1.96 1.96 0 0 1-2.6 1.3 1.4 1.4 0 0 1-1.6-1.4zM258.4 134.9a3.5 3.5 0 0 0 3.5 0M259.3 138.2v5.5M259.8 123.5v1.4M262 138l2.3 .6v.2M262.2 124.1a1.72 1.72 0 0 1 1.7 1.4 3.2 3.2 0 0 1 .1 3.8h-.1"/>
<path d="M262.2 124.1l-.2 .1a2.14 2.14 0 0 0-.3 2.4 3.1 3.1 0 0 0 2 2.7h.2M262.2 124.1l-6 2-.4 .5M264.5 128.2l.8 .2M264.6 130.8l-7.2 2.5a2.67 2.67 0 0 0-2.3 2.3M264.6 129.5l-7.2 2.5a2.67 2.67 0 0 0-2.3 2.2v1.4M264.6 129.5l2.2 1.8M264.6 129.5v1.3M264.6 130.8l1.3 1M264.9 120.7l.4 .4M265.3 122l-.6-.2-5.3 1.8 .2 1.4M265.3 121.1v7.3M265.9 131.8a5.3 5.3 0 0 0 2.2 5.9l6.3-2"/>
<path d="M266 120.3l-1.1 .4M266.5 120.7l-1.2 .4M267.6 137.6l-2.4 .8a2.46 2.46 0 0 0-2.1 2.1v1.3M269.8 138.2l-4.6 1.5a2.46 2.46 0 0 0-2.1 2.1M269.8 137.2v1M269.8 138.2l1.3 .9M270.2 137.1l1.7 1.4M270.3 123.6l.2 3-5.2 1.8M271.1 139.1a4.4 4.4 0 0 0 1.9 4.7l6.2-2M272.1 123l1.4 1.1M272.2 129.4a1.78 1.78 0 0 1 1.9 1.3 4.8 4.8 0 0 1 .6 4.8l-.3 .2M272.2 129.4a2.12 2.12 0 0 0-.6 2.4 4.7 4.7 0 0 0 2.3 3.9h.5"/>
<path d="M272.2 129.4l-5.9 2-.4 .4M272.6 127l.4 .3M273 123.7v.7M273 127.3v2.2M273.2 136.1l2.3 .6M273.5 126.2a2.36 2.36 0 0 0 3.3 .7l.4-.3 .2-.4M273.5 126.2a1.58 1.58 0 0 1 1.9-1.1 1.58 1.58 0 0 1 2 1.1M273.5 124.2l-.9 .3v2.5M273.5 122.5v3.7M273.7 126.6l-1.1 .4M274.1 126.9l-1.1 .4M275.5 130.7v6"/>
<path d="M276.1 130.5l4.3 1.2 .3 3.3-5.2 1.7M277.4 121.2v5M277.4 136.6a1.72 1.72 0 0 1 1.8 1.4 3.2 3.2 0 0 1 .1 3.8h-.1M277.4 136.6l-.1 .1a2.14 2.14 0 0 0-.3 2.4 3.1 3.1 0 0 0 1.9 2.7h.3M277.4 136.6l-5.9 2-.4 .5M285.6 138.7v6.4M286.1 122.4l.4 .3M286.1 122.4l-8.7 2.9M286.5 122.7l-9.1 3.1M286.5 125.4l-13.1 4.4M286.5 122.7v2.7M286.5 125.4l1.4 1.1"/>
<path d="M287.9 126.5l-13.6 4.6M311.4 139.8l2.2 20.5M318.7 131.8v3M318.7 134.8a1.58 1.58 0 0 1-1.3 1.3l-105.4 36a4.4 4.4 0 0 1-3.9-.5l-9-7.3M320.6 133.3l-1.9 1M323.1 124.3l-.5 .4-.3 .6M324.7 134.8a5 5 0 0 1-4 3.9l-7.4 2.6-1.9-1.5M138 141.7l.2-2.1v-8.3a1.71 1.71 0 0 0-2.9 0v8.3a11.7 11.7 0 0 1-7.5 10.1 2 2 0 0 0 1.1 2.5 14.4 14.4 0 0 0 8-7.2M153.2 154.2l.2-2v-8.4a1.71 1.71 0 0 0-2.8 0v8.4a11.7 11.7 0 0 1-7.5 10 2 2 0 0 0 1.1 2.5 14.4 14.4 0 0 0 7.9-7.2M161.2 144.5l.2-.2a.83 .83 0 0 1 1.2 .3v12.6a6.9 6.9 0 0 1-5 6.4 .87 .87 0 0 1-.4-1 .87 .87 0 0 1 .9-.6 5.9 5.9 0 0 0 3-4.8zM180 153.4l.1-9.8a1.71 1.71 0 0 0-2.8 0v8.3a11.7 11.7 0 0 1-7.5 10.1 2 2 0 0 0 1.1 2.5 14.5 14.5 0 0 0 8.2-7.9M180.1 148.7l.5 .4"/>
<path d="M180.1 151.3l.5 .4M180.7 155l6.2 5.1M181.9 152.7l5.9 4.9M182.1 150.3l5.7 4.7M187.9 144.2l.2-.1a.83 .83 0 0 1 1.2 .3v13a6.9 6.9 0 0 1-5 6.4 .87 .87 0 0 1-.4-1 .87 .87 0 0 1 .9-.7 5.9 5.9 0 0 0 3-4.7zM189.1 158.7l4.6 3.7M189.3 156.2l4 3.3 8.2-2.8 5.6 1.5 .3 3.3-8.3 2.8M193.6 159.4l5.5 4.5M196.6 158.3v.5l5.6 1.5M201.6 143.7l5.1 4.2 4.6-1.6a2.46 2.46 0 0 0 2.2-2.1M201.6 143.7l4.6-1.6a6.3 6.3 0 0 1 7.1 1.5l.2 .6M201.6 143.7v-1.3l4.6-1.6a6.3 6.3 0 0 1 7.1 1.4l.2 2"/>
<path d="M202.2 156.8v3.5M202.5 144.5l-5.1 1.7a2.07 2.07 0 0 0-.5 2.6 2.85 2.85 0 0 0 2.1 2.6l6.1-2M202.8 144.7a4.4 4.4 0 0 0 1.9 4.7h.4M205.5 146.9a2.02 2.02 0 0 1-.4 2.4v.1M206.9 143.7a2.81 2.81 0 0 1 4 .4 1.96 1.96 0 0 1-2.6 1.2 1.4 1.4 0 0 1-1.6-1.3zM207 143.6a3.5 3.5 0 0 0 3.5 0M209.3 150l4.6-1.6a6.3 6.3 0 0 1 7 1.4l.2 .7M209.3 150v-1.4l4.6-1.5a6.3 6.3 0 0 1 7 1.4l.2 2M209.3 150l3.8 3.2M210.2 150.7l-5.2 1.8a2.07 2.07 0 0 0-.4 2.6 2.85 2.85 0 0 0 2.1 2.6l6-2.1M210.5 151a4.4 4.4 0 0 0 1.9 4.7l.3-.1M211.7 156v.6"/>
<path d="M211.7 156.6l5.6 1.5M213.1 153.2a2.02 2.02 0 0 1-.3 2.4h-.1M214.5 150a2.81 2.81 0 0 1 4 .4 1.96 1.96 0 0 1-2.5 1.2 1.4 1.4 0 0 1-1.7-1.3zM214.7 149.8a3.5 3.5 0 0 0 3.4 0M217.3 153.1v5M219.6 152.3l2.6 .7 .3 3.3-5.2 1.8M221.1 150.5a2.39 2.39 0 0 1-2.2 2.1l-4.6 1.5-1.2-.9M223.7 143.7l.4 .3M224.1 144v2.7M226.8 151.4l-.3-3.3 5.3-1.8 5.5 1.5 .3 3.3-5.2 1.8M226.8 151.4l5.6 1.5M226.8 148v3.4"/>
<path d="M229.7 141.1a2.36 2.36 0 0 0 3.3 .7l.4-.2 .2-.5M229.7 141.1a1.58 1.58 0 0 1 2-1 1.58 1.58 0 0 1 1.9 1M229.9 141.5l-6.2 2.2M230.4 141.9l-6.3 2.1M232.4 146.5v6.4M240.4 141.1l-16.3 5.6M240.4 141.1l1.3 1.1M241.7 142.2l-16.3 5.6-1.3-1.1M242 146.3l-.3-3.3 5.2-1.8 5.5 1.5 .3 3.3-5.2 1.8M242 146.3l5.5 1.5M242 142.9v3.4M247.5 141.3v6.5"/>
<path d="M253.8 142.2l5.5 1.5M263.1 141.8v.2a2.72 2.72 0 0 0 2.4 2 8.4 8.4 0 0 0 4.8-.1l1.8-.6M263.2 142.4l-3.9 1.3M265.9 141.3a2.81 2.81 0 0 1 4 .4 1.96 1.96 0 0 1-2.5 1.2 1.4 1.4 0 0 1-1.7-1.3zM266 141.1a3.5 3.5 0 0 0 3.5 0M280.1 143.6l-.3-3.3 5.2-1.8 5.6 1.5 .3 3.3-5.3 1.8M280.1 143.6l5.5 1.5M280.1 140.2v3.4M291.8 144.8l.2 1.1M299.8 145.9l-84.6 28.8a14.2 14.2 0 0 1-12.2-1.4l-1.7-1.4M300.1 142v1.2l-8.6 2.9v-1.2M314.8 140.7l7.3 23 .4 3.9"/>
<path d="M188 161.1l2.9 2.3 2.8-1M188.6 161.5l-9.9 21.9-.2 3.8M193.7 162.4l-1.4 20.1M202.2 160.3l-3.1 1v3M232.5 165l.2 1.2M240.8 162.2v1.2l-8.6 3v-1.3M297.8 165.7l2.2-22-86.6 29.5a8.8 8.8 0 0 1-7.6-.8l-4.8-4 1.4 22.4M297.8 165.7l8.9 7.3 1.4-.5 1.7 1.4a12.3 12.3 0 0 0 13.1 0l.9-.9 .3-1.3M312.5 171.7l.2 .5a4.3 4.3 0 0 0 4.1 1.5 3.3 3.3 0 0 0 3.3-1.7l.1-.3M312.5 171.7a2.96 2.96 0 0 1 3.1-2 4.5 4.5 0 0 1 4.5 1.6l.1 .4M312.5 171.1v.6M312.8 170.7a6 6 0 0 1 7.2 .1 1.59 1.59 0 0 1-1.1 2.5 5.4 5.4 0 0 1-6.4-1.1 1.25 1.25 0 0 1 .3-1.5z"/>
<path d="M313.6 160.3l-15.8 5.4M313.6 160.3l8.9 7.3M314 171a3.7 3.7 0 0 1 4.9 .4 1.17 1.17 0 0 1-1.1 1.4 3.5 3.5 0 0 1-4.1-.9v-.5zM320.2 171.1v.6M322.4 166.3l1.7 1.6v3.8M322.5 167.6l-1.3 .4 1.7 1.4a2.97 2.97 0 0 1 1.2 2.3M173.6 186.8l-.5 1.1v4.4M177.1 192.3l.2 .5a4.3 4.3 0 0 0 4.1 1.5 3.3 3.3 0 0 0 3.3-1.7l.1-.3M177.1 192.3a2.96 2.96 0 0 1 3.1-2 4.5 4.5 0 0 1 4.5 1.6l.1 .4M177.1 191.7v.6M177.4 191.3a6 6 0 0 1 7.2 .2 1.59 1.59 0 0 1-1.1 2.4 5.4 5.4 0 0 1-6.4-1 1.25 1.25 0 0 1 .3-1.6zM178.5 187.2l.8 .7-2.6 .9a4.4 4.4 0 0 0-3.6 3.5"/>
<path d="M178.6 191.6a3.7 3.7 0 0 1 4.9 .4 1.17 1.17 0 0 1-1.1 1.4 3.5 3.5 0 0 1-4.1-.9v-.5zM178.6 185.5l-3.3 1.1-1.7 .2M178.6 185.1l-5 1.7M184.8 191.7v.6M192.3 182.5l10.1 8.3M192.3 182.5l-13.8 4.7M202.4 190.8l-13.8 4.7-.8-.7-2.6 .9a12.4 12.4 0 0 1-11-1.3 2.87 2.87 0 0 1-1.1-2.1"/>
</g>
<g fill="none" stroke="#000" stroke-width=".25">
<path d="M5 5h421.8v269.4h-421.8zM61.5 5v5M112.9 5v5M164.4 5v5M215.9 5v5M267.4 5v5M318.9 5v5M370.3 5v5M216.6 39.7v13.7M219.8 54.5v1.5M223.7 54.7v1.8M228.8 41.1v13.6"/>
<path d="M5 74.8h5M111.1 75.7v13.6M201.2 67v2.6M234.5 75.4l5.5 4.5M421.8 74.8h5M122 94v2.7M234.5 81.1l2.8 2.3M242.1 81.7l5.5 4.5M242.1 87.4l2.8 2.3M249.7 87.9l5.6 4.6M249.7 93.6l2.8 2.3M257.3 94.2l5.6 4.5"/>
<path d="M257.3 99.9l2.8 2.3M294.2 93.5l-1.1 .4M182.6 100.4l1.3 1.1M190.2 106.6l1.3 1.1M197.8 112.9l1.4 1.1M205.5 119.1l1.3 1.2M227.1 107.1v1.3M234.7 113.4v1.3M241.6 118.3l-1.8 .6M242.4 119.6v1.3M265 106.1l2.9 2.4M265 100.4l5.5 4.6"/>
<path d="M272.6 112.4l2.8 2.3M272.6 106.7l5.6 4.5M280.2 118.6l2.8 2.3M280.2 112.9l5.6 4.6M323.3 118.7v13.6M5 139.7h5M135.3 139.6a1.71 1.71 0 0 1 2.9 0M138.7 139.2a.87 .87 0 0 1 1.4 0M183.3 122v1.4M191 128.3v1.3M196 133.8l-4.6 1.6M213.1 125.4l1.3 1.1"/>
<path d="M220.7 131.7l1.4 1.1M228.4 137.9l1.3 1.1M250 125.9v1.3M257.4 132v1.3M265.2 138.4v1.3M318.3 131.4v2.6M318.9 134.3v2.9M421.8 139.7h5M145.9 145.1a.88 .88 0 0 1 1.4 0M150.6 152.2a1.71 1.71 0 0 1 2.8 0M152.2 151.4l-50.7 31M154 151.8a.87 .87 0 0 1 1.4 0"/>
<path d="M161.1 157.2a.88 .88 0 0 1 1.5 0M161.2 144.5l-59.4 24M177.3 151.9a1.71 1.71 0 0 1 2.8 0M180.6 151.1a.88 .88 0 0 1 1.5 0M187.8 157.4a.88 .88 0 0 1 1.5 0M206.2 140.8v1.3M208 140.5l-21.9 61.1M213.9 147.1v1.3M205.8 169.8v2.6M213.4 171.6v1.6M322.9 166.8v2.6M176.7 186.1v2.7"/>
<path d="M5 204.5h5M243.8 217.4h178v10h-178zM421.8 204.5h5M243.8 227.4h178v14h-178zM243.8 241.4h90v10h-90zM243.8 251.4h30v10h-30zM273.8 251.4h22v10h-22zM295.8 251.4h28v10h-28zM323.8 251.4h28v10h-28zM333.8 241.4h20v10h-20zM351.8 251.4h32v10h-32zM353.8 241.4h68v10h-68z"/>
<path d="M383.8 251.4h38v10h-38zM61.5 269.4v5M112.9 269.4v5M164.4 269.4v5M215.9 269.4v5M243.8 261.4h140v8h-140zM267.4 269.4v5M318.9 269.4v5M370.3 269.4v5M383.8 261.4h38v8h-38zM388.8 263.2l4.5 1v2.4l-4.5 1z"/>
<circle cx="398.8" cy="265.4" r="2.2"/>
<circle cx="398.8" cy="265.4" r="1"/>
</g>
<g fill="none" stroke="#000" stroke-width=".3" stroke-dasharray=".4 1.4" stroke-linecap="butt">
<path d="M234.5 82.6v26.6M242.1 88.9v26.5M249.8 95.2v26.5M138.9 116.2v19.9M181 100.9v26.5M188.7 107.2v26.5M203.9 119.7v26.5M257.4 101.4v26.6M267 107.3v26.5M272.6 113.9v26.6M134.9 122v19.9M146.1 122v20"/>
<path d="M150.2 134.5v20M154.2 128.7v19.9M161.3 134.3v20M176.9 134.3v19.9M180.8 128.2v19.9M188 134.3v19.9M211.5 125.9v26.6"/>
</g>
<g fill="none" stroke="#000" stroke-width=".35">
<path d="M243.8 217.4h178v52h-178zM151.8 229.4h92v40h-92z"/>
<circle cx="152.2" cy="151.4" r=".5"/>
<circle cx="161.2" cy="144.5" r=".5"/>
<circle cx="208" cy="140.5" r=".5"/>
<circle cx="98.1" cy="170" r="4"/>
<circle cx="98.1" cy="184.5" r="4"/>
<circle cx="184.8" cy="205.4" r="4"/>
</g>
<path d="M10 10h411.8v259.4h-411.8z" fill="none" stroke="#000" stroke-width=".7"/>
<path d="M387.8 265.4h6.5" fill="none" stroke="#000" stroke-width=".25" stroke-dasharray="8 1.5 1.5 1.5" stroke-linecap="butt"/>
<path d="M151.9 150.9l.8 .5-.8 .5zM160.9 144l.8 .5-.8 .5zM207.7 140l.8 .5-.8 .4z" fill="#000"/>
<text font-size="6.4" x="278.5" y="237.9">POWER FUSE BOX - ASSEMBLY</text>
<text font-size="5" x="339.9" y="249.4">AA</text>
<g font-size="4.4">
<text x="146.6" y="20.1">STEP 3: TERMINALS, R1 CLIP, LUGS UNDER THE STRAPS</text>
<text x="95" y="171.6">16</text>
<text x="95" y="186.1">15</text>
<text x="181.7" y="207">21</text>
<text x="271.1" y="225.2">ST185 CELICA GT-FOUR - LINK ECU CONVERSION</text>
<text x="269.7" y="249.2">ST185-FB-100P</text>
</g>
<g font-size="4.2">
<text x="378.4" y="249.1">SEE BOM</text>
<text x="247.3" y="259.1">AS SHOWN</text>
<text x="280.7" y="258.8">mm</text>
<text x="331" y="259.1">7 OF 9</text>
<text x="399.6" y="259.1">DG</text>
</g>
<text font-size="3.9" x="356.5" y="259">2026-11-13</text>
<text font-size="3.6" x="300.9" y="258.7">B (11x17)</text>
<g font-size="3.5">
<text x="34.6" y="8.8">8</text>
<text x="86.1" y="8.8">7</text>
<text x="137.6" y="8.8">6</text>
<text x="189.1" y="8.7">5</text>
<text x="240.5" y="8.8">4</text>
<text x="292" y="8.8">3</text>
<text x="343.5" y="8.8">2</text>
<text x="395" y="8.8">1</text>
<text x="6.2" y="43.7">D</text>
<text x="423" y="43.7">D</text>
<text x="6.3" y="108.5">C</text>
<text x="423.1" y="108.5">C</text>
<text x="6.3" y="173.4">B</text>
<text x="423.1" y="173.4">B</text>
<text x="6.3" y="238.2">A</text>
<text x="423.1" y="238.2">A</text>
<text x="34.6" y="273.2">8</text>
<text x="86.1" y="273.2">7</text>
<text x="137.6" y="273.2">6</text>
<text x="189.1" y="273.1">5</text>
<text x="240.5" y="273.2">4</text>
<text x="292" y="273.2">3</text>
<text x="343.5" y="273.2">2</text>
<text x="395" y="273.2">1</text>
</g>
<text font-size="3.3" x="175.4" y="24.6">EXPLODED, SEEN FROM BELOW (NOT TO SCALE)</text>
<g font-size="3.1">
<text x="153.8" y="234.4">UNLESS OTHERWISE SPECIFIED:</text>
<text x="153.8" y="238.9">DIMENSIONS ARE IN MILLIMETERS</text>
<text x="153.8" y="242.7">TOLERANCES:</text>
<text x="155.7" y="246.6">X</text>
<text x="155.7" y="250.4">X.XX ±0.05</text>
<text x="162.7" y="246.6">±0.5</text>
<text x="175.9" y="246.6">X.X ±0.2</text>
<text x="178.2" y="250.4">ANGLES ±0.5°</text>
<text x="153.8" y="253.9">SURFACE FINISH Ra 3.2 µm</text>
<text x="153.8" y="258">INTERPRET PER ASME Y14.5-2018</text>
</g>
<g font-size="2.5">
<text x="244.8" y="220.6">COMPANY / PROJECT</text>
<text x="244.8" y="230.9">TITLE</text>
<text x="244.8" y="244.8">PART / DWG NO.</text>
<text x="334.8" y="244.9">REV</text>
<text x="354.8" y="244.9">MATERIAL</text>
<text x="244.8" y="254.9">SCALE</text>
<text x="274.8" y="254.9">UNITS</text>
<text x="296.8" y="254.9">SIZE</text>
<text x="324.8" y="254.9">SHEET</text>
<text x="352.8" y="254.9">DATE</text>
<text x="384.8" y="254.9">DRAWN</text>
<text x="244.8" y="264.9">SOURCE</text>
<text x="253.4" y="267.2">C:\\projects\\active\\st185-link-ecu-confg\\cad\\fusebox\\rev8\\ST185_fusebox_rev8_assembly.step</text>
<text x="300.9" y="267.2">i</text>
<text x="403.5" y="266.3">3RD ANGLE</text>
</g>
</svg>
